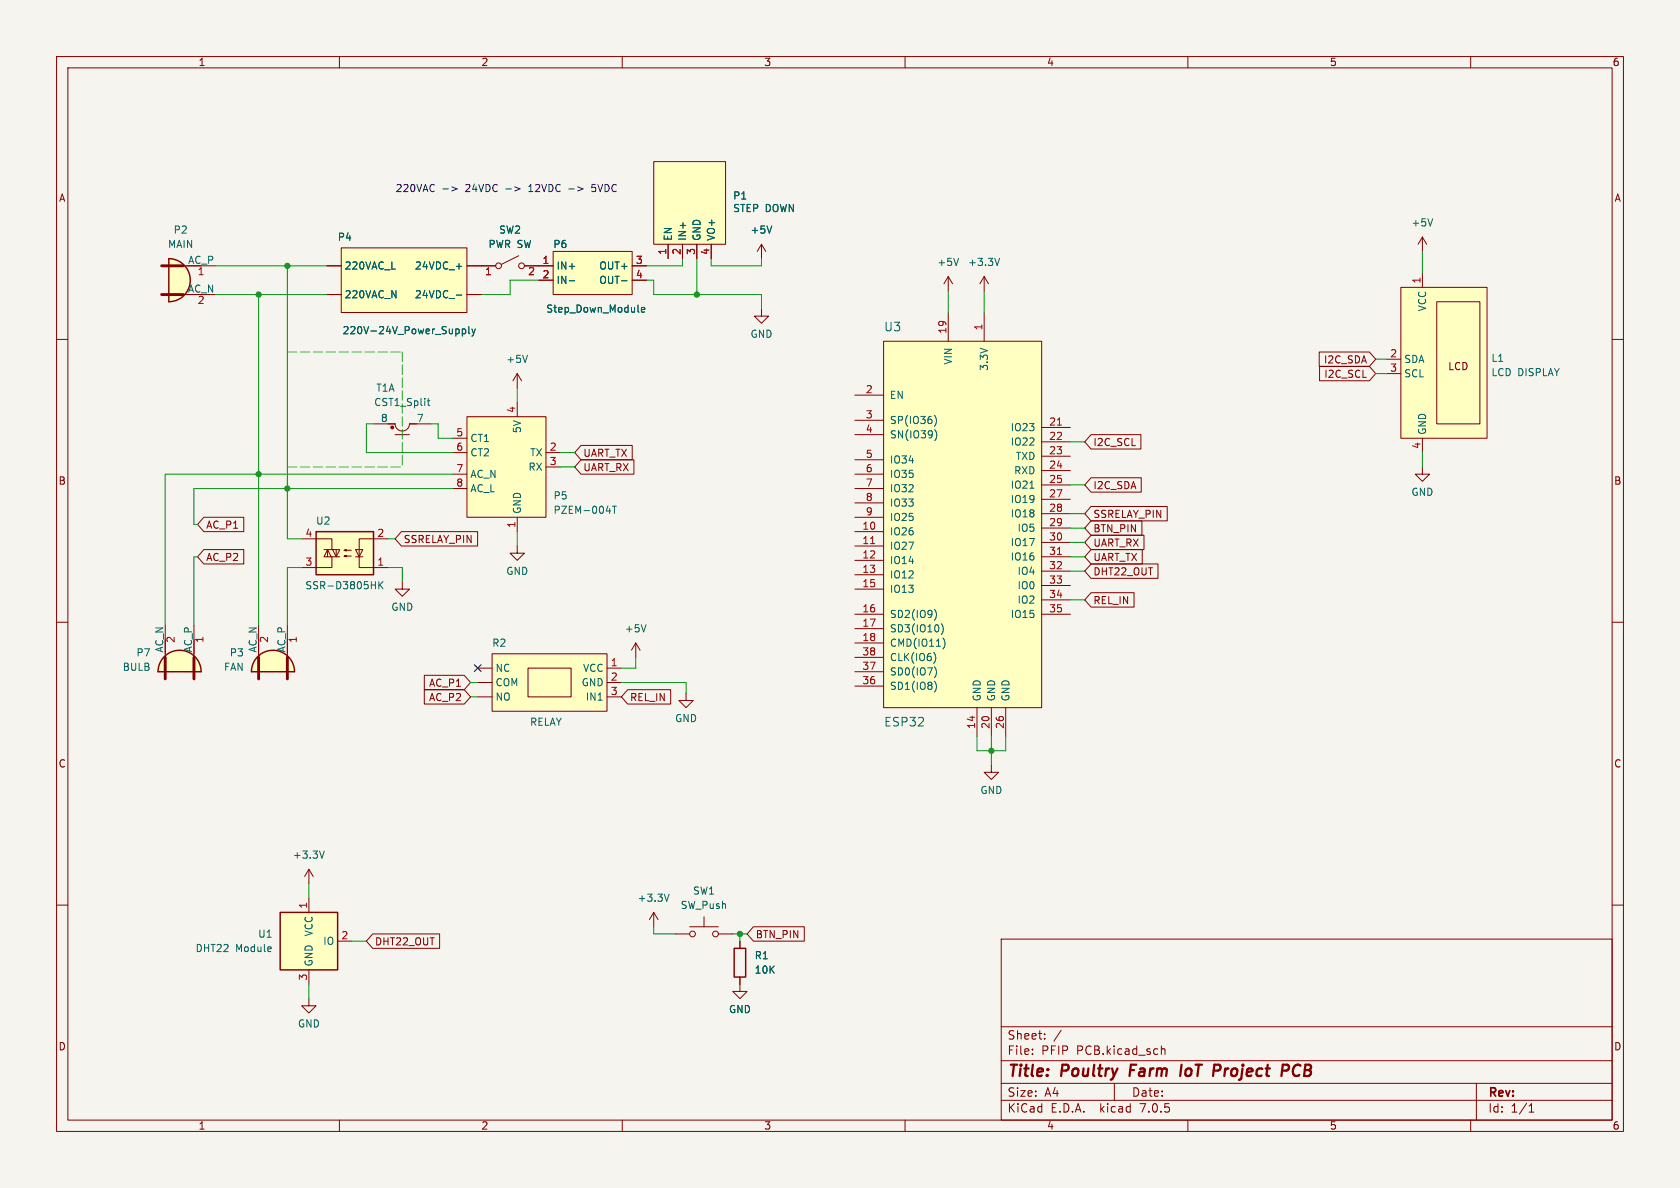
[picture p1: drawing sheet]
<svg xmlns="http://www.w3.org/2000/svg" width="297mm" height="210mm" viewBox="0 0 297 210" stroke-linecap="round" stroke-linejoin="round" font-family="sans-serif">
<path d="M0 0h297v210h-297z" fill="#f5f4ef" stroke="#f5f4ef" stroke-width=".18"/>
<g fill="none" stroke="#840000" stroke-width=".18">
<path d="M10 10h277v190h-277zM12 12h273v186h-273zM60 10v2M110 10v2M160 10v2M210 10v2M260 10v2M115.6 28.6h12.7v14.6h-12.7zM10 60h2M32.4 47h5.7M32.4 52.1h5.7M57.8 47h2.5"/>
<path d="M57.8 52.1h2.5M60.3 43.8h22.2v11.4h-22.2zM82.5 47h5.1M82.5 52.1h2.6M91.7 45.2l-3.1 1.5M92.7 47h5.1M95.2 49.5h2.6M97.8 44.5h14v7.6h-14zM111.8 47h2.5M111.8 49.5h2.5M118.1 43.2v2.5M120.6 43.2v2.5"/>
<path d="M123.2 43.2v2.5M125.7 43.2v2.5M134.6 54.6v1.3h1.3l-1.3 1.3-1.3-1.3h1.3M134.6 43.2l-.7 1.3M134.6 43.2v2.5M134.6 43.2l.8 1.3M167.6 48.9l-.7 1.3M167.6 48.9v2.5M167.6 55.2v5.1M167.6 48.9l.8 1.3M174 48.9l-.8 1.3M174 48.9v2.5"/>
<path d="M174 55.2v5.1M174 48.9l.8 1.3M247.6 50.8h15.3v26.7h-15.3zM251.5 41.9l-.8 1.3M251.5 41.9v2.6M251.5 48.3v2.5M251.5 41.9l.7 1.3M254 53.3h7.6v21.6h-7.6zM285 60h2M66 74.9h3.8a1.27 1.27 0 0 0 1.3 1.3 1.27 1.27 0 0 0 1.3-1.3h3.8M69.8 76.8h2.6M80 77.5h2.5"/>
<path d="M82.5 73.7h14v17.7h-14zM91.4 66v2.6M91.4 71.1v2.6M91.4 66l-.7 1.3M91.4 66l.8 1.3M102.7 78.7h9.1v2.6h-9.1l-1.1-1.3zM151.1 76.8h5.1M151.1 69.9h5.1M151.1 74.3h5.1M156.2 60.3h27.9v64.8h-27.9zM184.1 75.6h5.1M184.1 78.1h5.1"/>
<path d="M192.9 76.8h8.8v2.6h-8.8l-1.1-1.3zM233.2 62.2h8.9l1.1 1.3-1.1 1.3h-8.9zM233.3 64.8h8.8l1.1 1.2-1.1 1.3h-8.8zM245.1 63.5h2.5M245.1 66h2.5M251.5 77.5v2.5M36 91.4h7.1v2.6h-7.1l-1.1-1.3zM36 97.2h7.1v2.5h-7.1l-1.1-1.3zM53.3 95.3h5.4v1.9M57.3 97.2h2.8l-.7 1.2-.6-1.2M57.9 97.2v1.2M58.5 98.4l-.6-1.2-.6 1.2h2.8"/>
<path d="M58.7 98.4v1.9h-5.4M59.4 97.2v1.2M60.8 98.3l.4-.1v.2l-.4-.1h1.3M60.8 97.3l.4-.1v.2l-.4-.1h1.3M62.9 97.2h1.2l-.6 1.2zM62.9 98.4h1.2M68.6 95.3h-5.1v5h5.1M71 94h13.4v2.5h-13.4l-1.2-1.2zM80 80h2.5M80 83.8h2.5M80 86.4h2.5M91.4 96.5v1.3h1.3l-1.3 1.3-1.2-1.3h1.2"/>
<path d="M91.4 91.4v2.6M96.5 80h2.6M96.5 82.6h2.6M102.7 81.3h9.4v2.5h-9.4l-1.1-1.2zM151.1 83.8h5.1M151.1 86.4h5.1M151.1 94h5.1M151.1 96.5h5.1M151.1 99.1h5.1M151.1 81.3h5.1M151.1 88.9h5.1M151.1 91.4h5.1"/>
<path d="M184.1 98.4h5.1M184.1 80.6h5.1M184.1 83.2h5.1M184.1 85.7h5.1M184.1 88.3h5.1M184.1 90.8h5.1M184.1 93.3h5.1M184.1 95.9h5.1M192.9 84.5h8.9v2.5h-8.9l-1.1-1.3zM192.9 97.2h9v2.5h-9l-1.1-1.3zM192.9 92.1h9v2.5h-9l-1.1-1.3zM192.9 89.5h13.5v2.6h-13.5l-1.1-1.3z"/>
<path d="M192.9 99.7h11.8v2.5h-11.8l-1.1-1.2zM192.9 94.6h9.3v2.6h-9.3l-1.1-1.3zM251.5 82.6v1.2h1.2l-1.2 1.3-1.3-1.3h1.3M10 110h2M29.2 110.5v5.7M34.3 110.5v5.7M45.7 110.5v5.7M50.8 110.5v5.7M71.1 102.9v1.2h1.3l-1.3 1.3-1.3-1.3h1.3M75 119.4h7.1l1.1 1.3-1.1 1.2h-7.1zM84.5 118.1h2.5M87 115.6h20.3v10.1h-20.3z"/>
<path d="M93.3 118.1h7.7v5.1h-7.7zM107.3 118.1h2.6M112.4 113.7l-.8 1.2M112.4 113.7v2.5M112.4 113.7l.8 1.2M151.1 101.6h5.1M151.1 104.1h5.1M151.1 108.6h5.1M151.1 111.1h5.1M151.1 113.7h5.1M151.1 118.7h5.1M151.1 116.2h5.1"/>
<path d="M184.1 108.6h5.1M184.1 101h5.1M184.1 103.5h5.1M184.1 106h5.1M192.9 104.8h7.6v2.5h-7.6l-1.1-1.3zM285 110h2M75 121.9h7.1l1.1 1.3-1.1 1.3h-7.1zM84.5 120.7h2.5M84.5 123.2h2.5M107.3 120.7h2.6M107.3 123.2h2.6M111 121.9h7.6v2.6h-7.6l-1.1-1.3z"/>
<path d="M121.3 122.6v1.2h1.3l-1.3 1.3-1.3-1.3h1.3M151.1 121.3h5.1M172.7 125.1v5.1M175.3 135.3v1.2h1.2l-1.2 1.3-1.3-1.3h1.3M175.3 125.1v5.1M177.8 125.1v5.1M10 160h2M54.6 153.7v2.5M54.6 158.8v2.5M54.6 153.7l-.8 1.2M54.6 153.7l.8 1.2M285 160h2"/>
<path d="M54.6 176.5v1.3h1.3l-1.3 1.3-1.3-1.3h1.3M54.6 171.5v2.5M59.7 166.4h2.5M65.9 165.1h11.8v2.5h-11.8l-1.1-1.2zM115.6 161.3l-.8 1.3M115.6 161.3v2.5M115.6 161.3l.7 1.3M119.4 165.1h2.5M121.9 163.8h5.1M124.5 162.1v1.7M127 165.1h2.5M130.8 172.7v2.6h1.3l-1.3 1.2-1.3-1.2h1.3"/>
<path d="M130.8 166.4v1.2M133.2 163.8h9v2.6h-9l-1.1-1.3zM177 166h108v32h-108zM60 198v2M110 198v2M160 198v2M177 194.5h108M177 191.5h108M177 187.5h108M177 181.5h108M182.5 186.3v.1M182.5 185.5v.1"/>
<path d="M184.7 183.6v.1M184.7 182.8v.1M187.6 182.1l-1.3 2M197 191.5v3M205.3 184.9v1.5M205.3 185.5l.2-.1 .4 .1 .1 .9M210 198v2M260 198v2M261 191.5v6.5M270.3 196.6h.9M270.3 195.5l.4-.4v1.5"/>
<circle cx="88.1" cy="47" r=".51"/>
<circle cx="92.2" cy="47" r=".51"/>
<circle cx="122.4" cy="165.1" r=".51"/>
<circle cx="126.5" cy="165.1" r=".51"/>
</g>
<path d="M208.9 188.2l-.3 2M226.7 189.3h.7a.55 .55 0 0 0 .5-.5 .55 .55 0 0 0-.3-.6h-.8l-.3 2" fill="none" stroke="#840000" stroke-width=".4"/>
<g fill="#ffffc2" stroke="#ffffc2" stroke-width=".18">
<path d="M49.5 161.3h10.2v10.2h-10.2z"/>
<path d="M82.5 73.7h14v17.7h-14z"/>
<path d="M87 115.6h20.3v10.1h-20.3z"/>
<path d="M97.8 44.5h14v7.6h-14z"/>
<path d="M29.8 45.7a3.8 3.8 0 0 1 3.8 3.8 3.8 3.8 0 0 1-3.8 3.8z"/>
<path d="M55.9 94h10.1v7.6h-10.1z"/>
<path d="M115.6 28.6h12.7v14.6h-12.7z"/>
<path d="M60.3 43.8h22.2v11.4h-22.2z"/>
<path d="M45.6 116.1a3.8 3.8 0 0 1 4.1-.9 3.8 3.8 0 0 1 2.4 3.5h-7.7a3.8 3.8 0 0 1 1.2-2.6z"/>
<path d="M29.1 116.1a3.8 3.8 0 0 1 4.1-.9 3.8 3.8 0 0 1 2.4 3.5h-7.7a3.8 3.8 0 0 1 1.2-2.6z"/>
<path d="M247.6 50.8h15.3v26.7h-15.3z"/>
<path d="M156.2 60.3h27.9v64.8h-27.9z"/>
</g>
<path d="M29.8 45.7a3.8 3.8 0 0 1 3.8 3.8 3.8 3.8 0 0 1-3.8 3.8zM55.9 94h10.1v7.6h-10.1zM29.1 116.1a3.8 3.8 0 0 1 4.1-.9 3.8 3.8 0 0 1 2.4 3.5h-7.7a3.8 3.8 0 0 1 1.2-2.6zM45.6 116.1a3.8 3.8 0 0 1 4.1-.9 3.8 3.8 0 0 1 2.4 3.5h-7.7a3.8 3.8 0 0 1 1.2-2.6zM49.5 161.3h10.2v10.2h-10.2zM129.8 167.6h2v5.1h-2z" fill="none" stroke="#840000" stroke-width=".25"/>
<g fill="none" stroke="#006464" stroke-width=".18">
<path d="M136.4 39.9l-.4 1.3M253.3 38.7l-.4 1.2M80.7 47.1h.9M80.7 52.2h.9M81.7 58.2v1.2M81.7 58.2h.4l.2 .2-.1 .5h-.5M82.9 57.7v1.1l.2 .2M83.4 58.2l.3 .8M83.7 59l-.3 .4M84 58.2l-.3 .8M100.6 49.6h1M109.9 49.6h.9"/>
<path d="M113.4 54.8l.6-.2-.1-.2-.3-.1-.2 .2 .1 .6h.4M169.5 45.7l-.5 1.2M176.7 45.7l-.4 1.2M75.5 70.9h.5M75.7 70.4v1.1l.3 .2M93.3 62.8l-.5 1.3M165.2 73.4a1.46 1.46 0 0 1 0 2M165.2 76a1.46 1.46 0 0 1 0 1.9M107.2 90.3h.8M108.3 89.5h.7M108.6 89.5v1.2M182.1 86.3h.7"/>
<path d="M67 102.8v1.3M67.2 103.4l.5 .7M67.7 102.8l-.7 .7M114.2 110.4l-.4 1.3M165.1 115.4a1.49 1.49 0 0 1 0 1.8M165.2 107.7a1.46 1.46 0 0 1 0 1.9M165.2 117.9a1.46 1.46 0 0 1 0 1.9M166.4 110.3a1.46 1.46 0 0 1 0 1.9M166.8 112.9a1.49 1.49 0 0 1 0 1.8M165.2 120.4a1.46 1.46 0 0 1 0 1.9M57.3 150.4l-.4 1.3M118.3 158.1l-.4 1.2"/>
</g>
<path d="M28.6 52.1h3.8M28.6 47h3.8M29.2 116.2v3.8M34.3 116.2v3.8M45.7 116.2v3.8M50.8 116.2v3.8" fill="none" stroke="#840000" stroke-width=".51"/>
<circle cx="69.3" cy="75.6" r=".25" fill="#840000" stroke="#840000" stroke-width=".18"/>
<path d="M186.9 75.1h.8M153.9 96.1h.7M186.9 98h.8" fill="none" stroke="#a90000" stroke-width=".18"/>
<path d="M78.3 33.4h1M79.9 33l.9 .4-.9 .4M89.4 33.4h1M91 33l1 .4-1 .4M100.6 33.4h.9M102.1 33l1 .4-1 .4" fill="none" stroke="#0000c2" stroke-width=".18"/>
<path d="M50.8 62.2h20.3M71.1 62.2v20.4M50.8 82.6h20.3" fill="none" stroke="#00c200" stroke-width=".18" stroke-dasharray="1.7 .6"/>
<g fill="none" stroke="#009600" stroke-width=".18">
<path d="M38.1 47h19.7M38.1 52.1h19.7M45.7 52.1v58.4M50.8 47v48.3h2.5M95.2 49.5h-5v2.6h-5.1M114.3 49.5h1.3v2.6h19v2.5M120.6 45.7v1.3h-6.3M123.2 45.7v6.4M125.7 45.7v1.3h8.9v-1.3M167.6 51.4v3.8M174 51.4v3.8M251.5 44.5v3.8"/>
<path d="M66 74.9h-1.2v5.1h15.2M76.2 74.9h1.3v2.6h2.5M91.4 68.6v2.5M189.2 78.1h2.6M243.2 63.5h1.9M243.2 66h1.9M34.9 98.4h-.6v12.1M68.6 95.3h1.2M80 86.4h-45.7v6.3h.6M80 83.8h-50.8v26.7M91.4 94v2.5M99.1 80h2.5"/>
<path d="M99.1 82.6h2.5M189.2 98.4h2.6M189.2 90.8h2.6M189.2 93.3h2.6M189.2 95.9h2.6M189.2 85.7h2.6M251.5 80v2.6M53.3 100.3h-2.5v10.2M68.6 100.3h2.5v2.6M112.4 116.2v1.9h-2.5M189.2 101h2.6M189.2 106h2.6"/>
<path d="M83.2 120.7h1.3M83.2 123.2h1.3M109.9 120.7h11.4v1.9M172.7 130.2v2.5h5.1v-2.5M175.3 130.2v5.1M54.6 156.2v2.6M54.6 174v2.5M62.2 166.4h2.6M115.6 163.8v1.3h3.8M129.5 165.1h2.6M130.8 165.1v1.3"/>
</g>
<path d="M83.8 117.5l1.3 1.2M85.1 117.5l-1.3 1.2" fill="none" stroke="#000084" stroke-width=".18"/>
<g fill="#009600" stroke="#009600" stroke-width=".18">
<circle cx="45.7" cy="83.8" r=".46"/>
<circle cx="50.8" cy="86.4" r=".46"/>
<circle cx="130.8" cy="165.1" r=".46"/>
<circle cx="123.2" cy="52.1" r=".46"/>
<circle cx="175.3" cy="132.7" r=".46"/>
<circle cx="45.7" cy="52.1" r=".46"/>
<circle cx="50.8" cy="47" r=".46"/>
</g>
<g font-size="2.8" fill="#840000">
<text x="178" y="190.8">Title:</text>
<text x="187.5" y="190.8">Poultry</text>
<text x="200.2" y="190.8">Farm</text>
<text x="209.7" y="190.8">IoT Project</text>
<text x="228.8" y="190.8">PCB</text>
</g>
<g font-size="2.1" fill="#006464">
<text x="156.3" y="58.7">U3</text>
<text x="156.3" y="128.6">ESP32</text>
</g>
<g font-size="2.1" fill="#840000">
<text x="178" y="183.9">Sheet:</text>
<text x="178" y="186.6">File:</text>
<text x="184" y="186.6">PFIP</text>
<text x="190.2" y="186.6">PCB.kicad_sch</text>
<text x="178" y="196.8">KiCad</text>
<text x="178" y="194">Size:</text>
<text x="184.6" y="194">A4</text>
<text x="185.7" y="196.8">E.D.A.</text>
<text x="194.4" y="196.8">kicad</text>
<text x="200" y="194">Date:</text>
<text x="201.5" y="196.8">7.0.5</text>
<text x="263" y="194.2">Rev:</text>
<text x="263" y="196.8">Id:</text>
<text x="267" y="196.8">1/1</text>
</g>
<g font-size="1.8" fill="#840000">
<text x="35" y="11.8">1</text>
<text x="85" y="11.8">2</text>
<text x="135" y="11.8">3</text>
<text x="185" y="11.8">4</text>
<text x="235" y="11.8">5</text>
<text x="285" y="11.8">6</text>
<text x="10.4" y="35.8">A</text>
<text x="285.4" y="35.8">A</text>
<text x="234" y="64.4">I2C_SDA</text>
<text x="256" y="65.6">LCD</text>
<text x="234.1" y="67">I2C_SCL</text>
<text x="103" y="83.5">UART_RX</text>
<text x="103" y="80.9">UART_TX</text>
<text x="193.2" y="79">I2C_SCL</text>
<text x="10.3" y="85.8">B</text>
<text x="193.2" y="86.6">I2C_SDA</text>
<text x="285.3" y="85.8">B</text>
<text x="36.4" y="93.6">AC_P1</text>
<text x="193.2" y="94.3">BTN_PIN</text>
<text x="193.2" y="91.7">SSRELAY_PIN</text>
<text x="36.4" y="99.3">AC_P2</text>
<text x="71.3" y="96.2">SSRELAY_PIN</text>
<text x="193.2" y="99.3">UART_TX</text>
<text x="193.2" y="101.9">DHT22_OUT</text>
<text x="193.2" y="96.8">UART_RX</text>
<text x="193.2" y="107">REL_IN</text>
<text x="75.8" y="124.1">AC_P2</text>
<text x="75.8" y="121.6">AC_P1</text>
<text x="111.3" y="124.1">REL_IN</text>
<text x="10.3" y="135.8">C</text>
<text x="285.3" y="135.8">C</text>
<text x="66.2" y="167.3">DHT22_OUT</text>
<text x="133.5" y="166">BTN_PIN</text>
<text x="10.3" y="185.8">D</text>
<text x="285.3" y="185.8">D</text>
<text x="35" y="199.8">1</text>
<text x="85" y="199.8">2</text>
<text x="135" y="199.8">3</text>
<text x="185" y="199.8">4</text>
<text x="235" y="199.8">5</text>
<text x="285" y="199.8">6</text>
</g>
<g font-size="1.8" fill="#0000c2">
<text x="69.8" y="34">220VAC</text>
<text x="82.3" y="34">24VDC</text>
<text x="93.6" y="34">12VDC</text>
<text x="105" y="34">5VDC</text>
</g>
<g font-size="1.8" fill="#006464">
<text x="129.5" y="35.4">P1</text>
<text x="30.6" y="41.5">P2</text>
<text x="88.2" y="41.5">SW2</text>
<text x="129.5" y="37.7">STEP DOWN</text>
<text x="132.6" y="41.5">+5V</text>
<text x="249.5" y="40.2">+5V</text>
<text x="29.6" y="44">MAIN</text>
<text x="33.2" y="46.7">AC_P</text>
<text x="59.7" y="42.7">P4</text>
<text x="60.8" y="47.8">220VAC_L</text>
<text x="73.3" y="47.8">24VDC_+</text>
<text x="86.3" y="44">PWR SW</text>
<text x="97.8" y="44">P6</text>
<text x="98.3" y="47.8">IN+</text>
<text x="105.9" y="47.8">OUT+</text>
<text x="118.9" y="42.7" transform="rotate(-90 118.9 42.7)">EN</text>
<text x="121.5" y="42.7" transform="rotate(-90 121.5 42.7)">IN+</text>
<text x="124" y="42.7" transform="rotate(-90 124 42.7)">GND</text>
<text x="126.6" y="42.7" transform="rotate(-90 126.6 42.7)">VO+</text>
<text x="165.6" y="47.2">+5V</text>
<text x="171.1" y="47.2">+3.3V</text>
<text x="33.2" y="51.8">AC_N</text>
<text x="60.8" y="52.9">220VAC_N</text>
<text x="73.3" y="52.9">24VDC_-</text>
<text x="98.3" y="50.4">IN-</text>
<text x="105.9" y="50.4">OUT-</text>
<text x="60.5" y="59.2">220V-24V_Power_Supply</text>
<text x="96.5" y="55.4">Step_Down_Module</text>
<text x="132.6" y="59.9">GND</text>
<text x="252.3" y="55.1" transform="rotate(-90 252.3 55.1)">VCC</text>
<text x="89.4" y="64.3">+5V</text>
<text x="168.5" y="64.5" transform="rotate(-90 168.5 64.5)">VIN</text>
<text x="174.8" y="65.6" transform="rotate(-90 174.8 65.6)">3.3V</text>
<text x="248.2" y="64.3">SDA</text>
<text x="263.6" y="64.1">L1</text>
<text x="66.1" y="71.9">CST1_Split</text>
<text x="66.4" y="69.4">T1A</text>
<text x="157.2" y="70.7">EN</text>
<text x="248.2" y="66.9">SCL</text>
<text x="263.6" y="66.7">LCD DISPLAY</text>
<text x="67.3" y="74.7">8</text>
<text x="73.6" y="74.7">7</text>
<text x="92.3" y="76.6" transform="rotate(-90 92.3 76.6)">5V</text>
<text x="157.2" y="75.1">SP(IO36)</text>
<text x="157.2" y="77.7">SN(IO39)</text>
<text x="178.7" y="76.4">IO23</text>
<text x="252.3" y="77" transform="rotate(-90 252.3 77)">GND</text>
<text x="83.1" y="78.3">CT1</text>
<text x="83.1" y="80.8">CT2</text>
<text x="93.4" y="83.4">RX</text>
<text x="93.7" y="80.8">TX</text>
<text x="157.2" y="82.1">IO34</text>
<text x="178.7" y="78.9">IO22</text>
<text x="179.6" y="81.5">TXD</text>
<text x="83.1" y="84.6">AC_N</text>
<text x="83.1" y="87.2">AC_L</text>
<text x="97.8" y="88.5">P5</text>
<text x="157.2" y="84.6">IO35</text>
<text x="157.2" y="87.2">IO32</text>
<text x="157.2" y="89.7">IO33</text>
<text x="178.7" y="86.6">IO21</text>
<text x="178.7" y="89.1">IO19</text>
<text x="179.3" y="84">RXD</text>
<text x="249.5" y="87.8">GND</text>
<text x="55.8" y="92.9">U2</text>
<text x="92.3" y="90.9" transform="rotate(-90 92.3 90.9)">GND</text>
<text x="97.8" y="91">PZEM-004T</text>
<text x="157.2" y="94.8">IO26</text>
<text x="157.2" y="92.3">IO25</text>
<text x="178.7" y="91.6">IO18</text>
<text x="179.9" y="94.2">IO5</text>
<text x="89.4" y="101.8">GND</text>
<text x="157.2" y="97.3">IO27</text>
<text x="157.2" y="99.9">IO14</text>
<text x="178.7" y="96.7">IO17</text>
<text x="178.7" y="99.3">IO16</text>
<text x="179.9" y="101.8">IO4</text>
<text x="53.9" y="104.3">SSR-D3805HK</text>
<text x="157.2" y="102.4">IO12</text>
<text x="157.2" y="105">IO13</text>
<text x="179.9" y="104.3">IO0</text>
<text x="179.9" y="106.9">IO2</text>
<text x="69.1" y="108.1">GND</text>
<text x="110.4" y="112">+5V</text>
<text x="157.2" y="109.4">SD2(IO9)</text>
<text x="157.2" y="112">SD3(IO10)</text>
<text x="178.7" y="109.4">IO15</text>
<text x="21.6" y="118.7">BULB</text>
<text x="24.1" y="116.2">P7</text>
<text x="29" y="115.4" transform="rotate(-90 29 115.4)">AC_N</text>
<text x="34" y="115.4" transform="rotate(-90 34 115.4)">AC_P</text>
<text x="39.5" y="118.7">FAN</text>
<text x="40.6" y="116.2">P3</text>
<text x="45.5" y="115.4" transform="rotate(-90 45.5 115.4)">AC_N</text>
<text x="50.5" y="115.4" transform="rotate(-90 50.5 115.4)">AC_P</text>
<text x="87" y="114.5">R2</text>
<text x="87.5" y="118.9">NC</text>
<text x="103.1" y="118.9">VCC</text>
<text x="157.2" y="114.5">CMD(IO11)</text>
<text x="157.2" y="119.6">SD0(IO7)</text>
<text x="157.2" y="117">CLK(IO6)</text>
<text x="87.5" y="121.5">COM</text>
<text x="87.5" y="124">NO</text>
<text x="102.8" y="121.5">GND</text>
<text x="103.5" y="124">IN1</text>
<text x="157.2" y="122.1">SD1(IO8)</text>
<text x="173.5" y="124.1" transform="rotate(-90 173.5 124.1)">GND</text>
<text x="176.1" y="124.1" transform="rotate(-90 176.1 124.1)">GND</text>
<text x="178.6" y="124.1" transform="rotate(-90 178.6 124.1)">GND</text>
<text x="93.6" y="128.5">RELAY</text>
<text x="119.3" y="127.8">GND</text>
<text x="173.3" y="140.5">GND</text>
<text x="51.7" y="152">+3.3V</text>
<text x="112.7" y="159.6">+3.3V</text>
<text x="120.3" y="160.8">SW_Push</text>
<text x="122.5" y="158.3">SW1</text>
<text x="45.6" y="165.9">U1</text>
<text x="55.4" y="165.6" transform="rotate(-90 55.4 165.6)">VCC</text>
<text x="57.1" y="167.2">IO</text>
<text x="34.5" y="168.5">DHT22</text>
<text x="41.6" y="168.5">Module</text>
<text x="55.4" y="170.9" transform="rotate(-90 55.4 170.9)">GND</text>
<text x="133.4" y="169.7">R1</text>
<text x="133.4" y="172.3">10K</text>
<text x="128.8" y="179.3">GND</text>
<text x="52.6" y="181.8">GND</text>
</g>
<g font-size="1.8" fill="#a90000">
<text x="95.9" y="46.7">1</text>
<text x="112.4" y="46.7">3</text>
<text x="117.9" y="45.1" transform="rotate(-90 117.9 45.1)">1</text>
<text x="120.4" y="45.1" transform="rotate(-90 120.4 45.1)">2</text>
<text x="122.9" y="45.1" transform="rotate(-90 122.9 45.1)">3</text>
<text x="125.5" y="45.1" transform="rotate(-90 125.5 45.1)">4</text>
<text x="34.9" y="48.9">1</text>
<text x="34.9" y="54">2</text>
<text x="85.7" y="48.9">1</text>
<text x="93.3" y="48.9">2</text>
<text x="95.9" y="49.3">2</text>
<text x="112.4" y="49.3">4</text>
<text x="251.2" y="50.2" transform="rotate(-90 251.2 50.2)">1</text>
<text x="167.4" y="59.1" transform="rotate(-90 167.4 59.1)">19</text>
<text x="173.7" y="58.5" transform="rotate(-90 173.7 58.5)">1</text>
<text x="245.7" y="63.2">2</text>
<text x="245.7" y="65.8">3</text>
<text x="153" y="69.6">2</text>
<text x="80.6" y="77.2">5</text>
<text x="91.2" y="73.1" transform="rotate(-90 91.2 73.1)">4</text>
<text x="153" y="74">3</text>
<text x="153" y="76.6">4</text>
<text x="185.4" y="75.3">21</text>
<text x="185.4" y="77.9">22</text>
<text x="80.6" y="79.8">6</text>
<text x="80.6" y="83.6">7</text>
<text x="97.1" y="79.8">2</text>
<text x="97.1" y="82.3">3</text>
<text x="153" y="81">5</text>
<text x="153" y="83.6">6</text>
<text x="185.4" y="80.4">23</text>
<text x="185.4" y="82.9">24</text>
<text x="251.2" y="79.4" transform="rotate(-90 251.2 79.4)">4</text>
<text x="80.6" y="86.1">8</text>
<text x="153" y="86.1">7</text>
<text x="153" y="88.6">8</text>
<text x="185.4" y="85.5">25</text>
<text x="185.4" y="88">27</text>
<text x="53.9" y="95">4</text>
<text x="66.6" y="95">2</text>
<text x="91.2" y="93.4" transform="rotate(-90 91.2 93.4)">1</text>
<text x="152.4" y="93.7">10</text>
<text x="153" y="91.2">9</text>
<text x="185.4" y="90.6">28</text>
<text x="185.4" y="93.1">29</text>
<text x="185.4" y="95.6">30</text>
<text x="53.9" y="100.1">3</text>
<text x="66.6" y="100.1">1</text>
<text x="152.4" y="96.3">11</text>
<text x="152.4" y="98.8">12</text>
<text x="152.4" y="101.3">13</text>
<text x="185.4" y="98.2">31</text>
<text x="185.4" y="100.7">32</text>
<text x="152.4" y="103.9">15</text>
<text x="185.4" y="103.3">33</text>
<text x="185.4" y="105.8">34</text>
<text x="31.1" y="113.7" transform="rotate(-90 31.1 113.7)">2</text>
<text x="36.2" y="113.7" transform="rotate(-90 36.2 113.7)">1</text>
<text x="47.6" y="113.7" transform="rotate(-90 47.6 113.7)">2</text>
<text x="52.7" y="113.7" transform="rotate(-90 52.7 113.7)">1</text>
<text x="152.4" y="108.3">16</text>
<text x="152.4" y="110.9">17</text>
<text x="152.4" y="113.4">18</text>
<text x="185.4" y="108.3">35</text>
<text x="107.9" y="117.9">1</text>
<text x="152.4" y="118.5">37</text>
<text x="152.4" y="116">38</text>
<text x="107.9" y="120.4">2</text>
<text x="107.9" y="122.9">3</text>
<text x="152.4" y="121">36</text>
<text x="172.5" y="128.9" transform="rotate(-90 172.5 128.9)">14</text>
<text x="175" y="128.9" transform="rotate(-90 175 128.9)">20</text>
<text x="177.5" y="128.9" transform="rotate(-90 177.5 128.9)">26</text>
<text x="54.4" y="160.7" transform="rotate(-90 54.4 160.7)">1</text>
<text x="60.3" y="166.1">2</text>
<text x="54.4" y="173.4" transform="rotate(-90 54.4 173.4)">3</text>
</g>
</svg>
